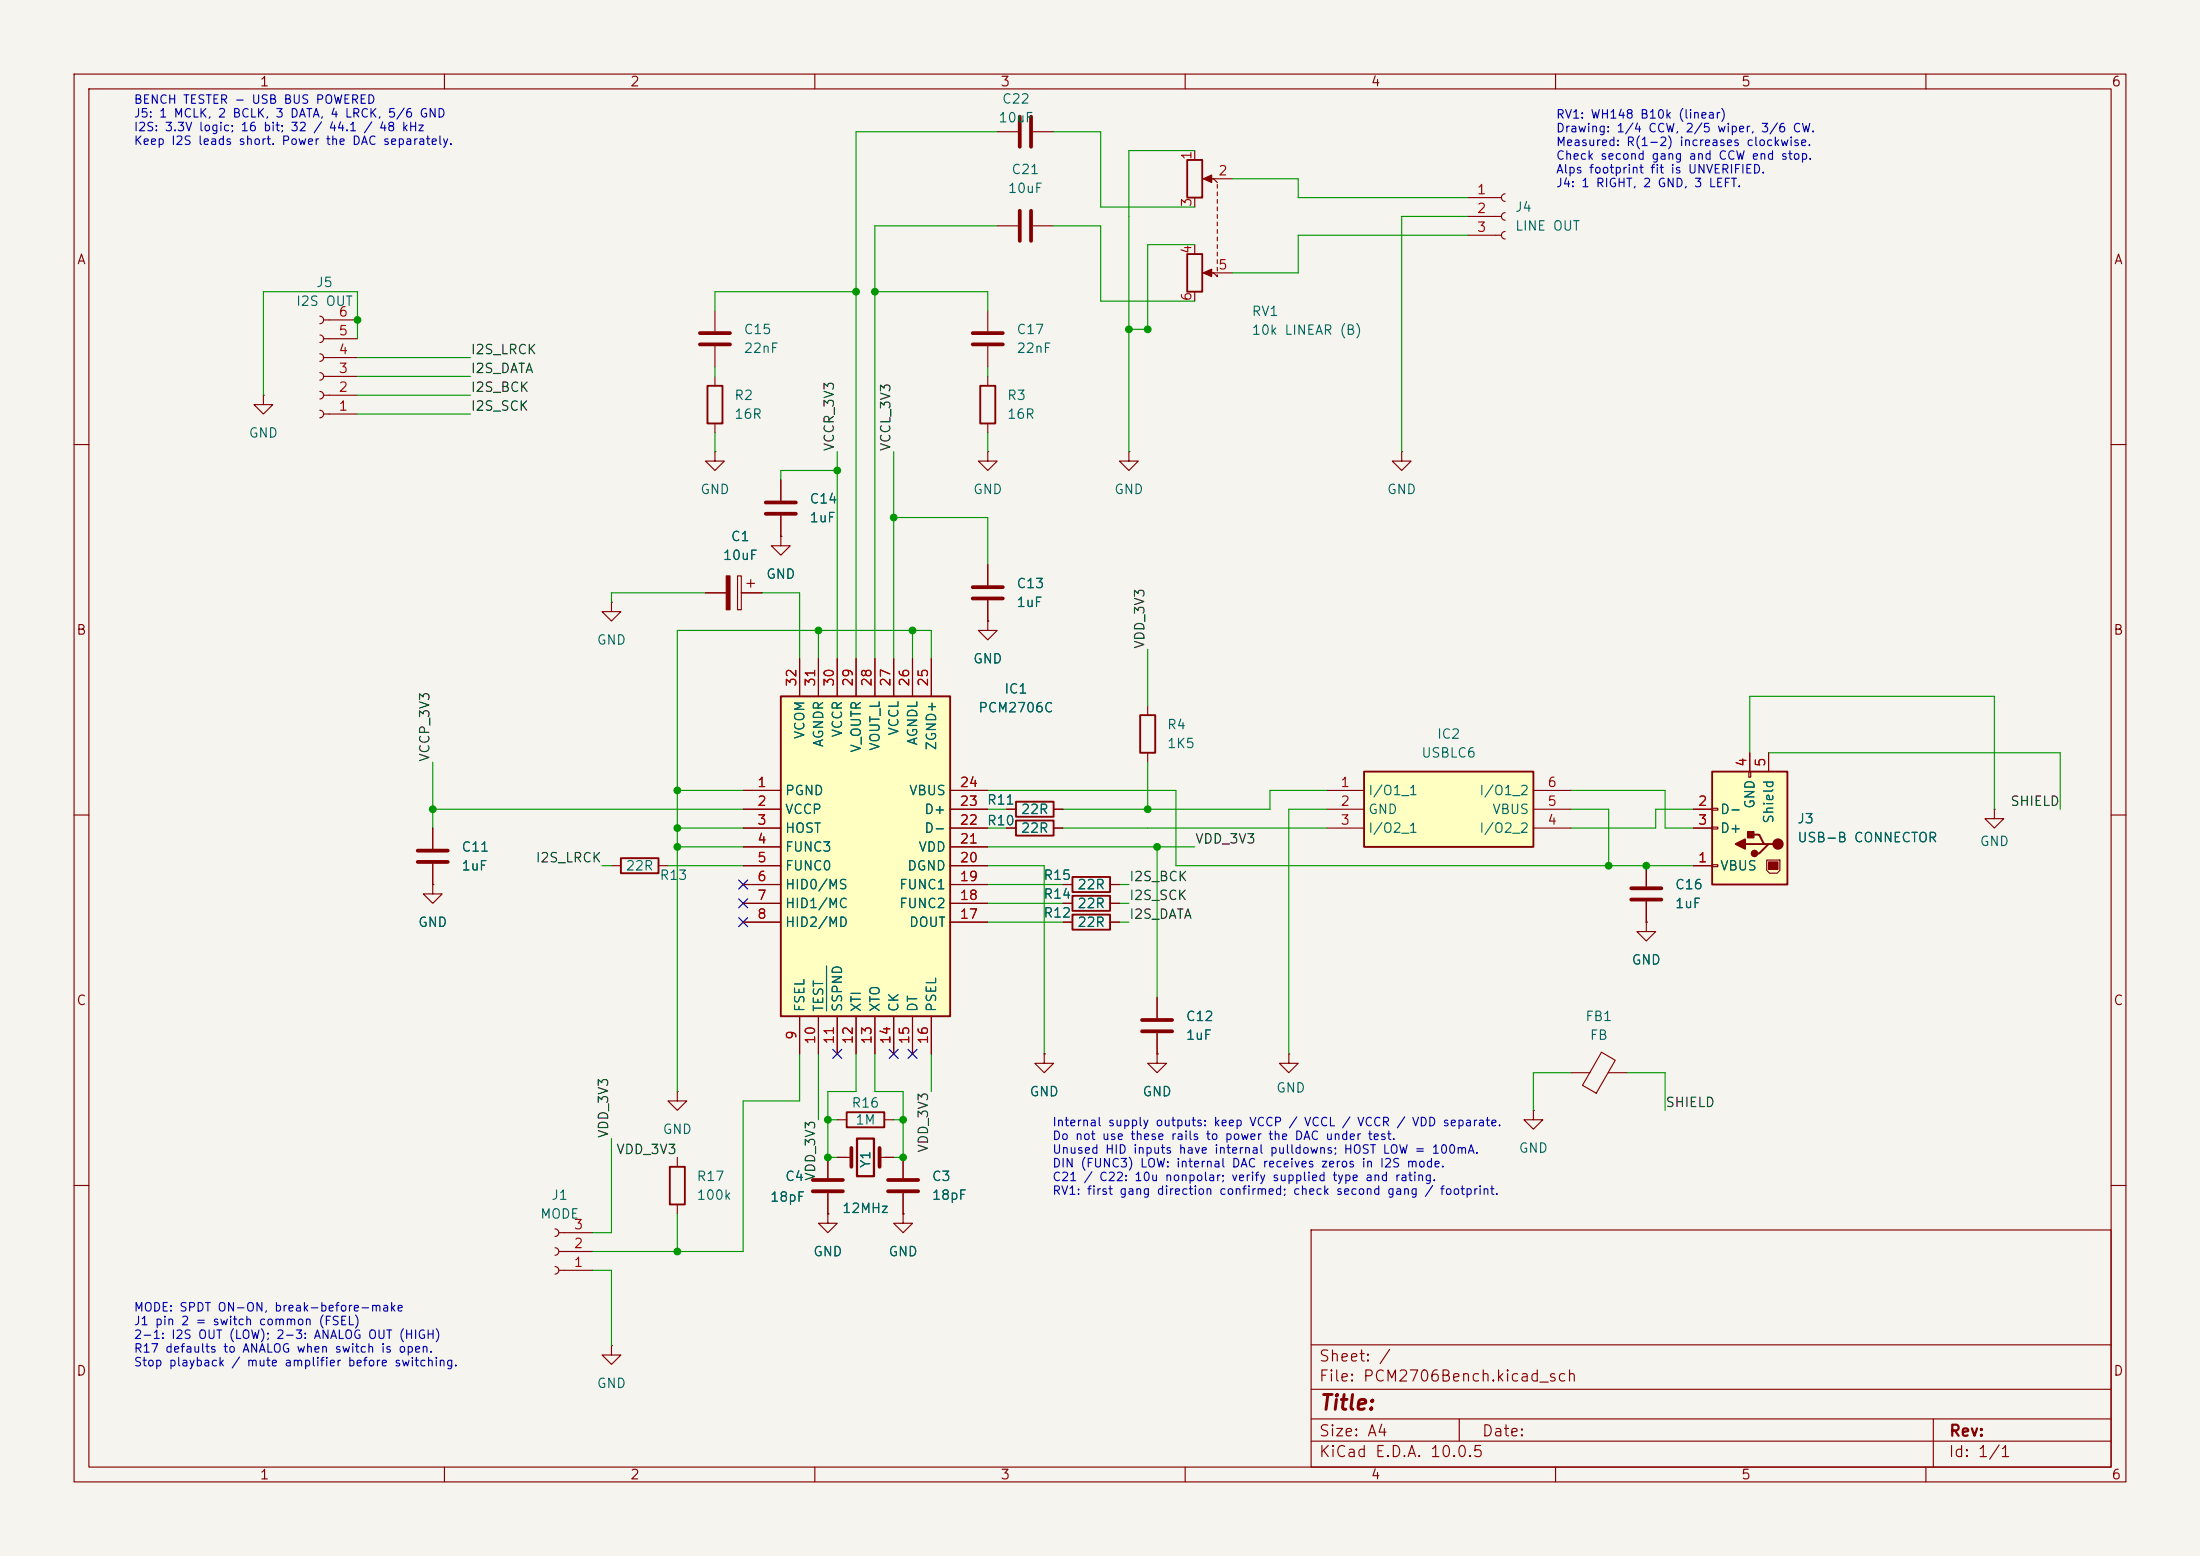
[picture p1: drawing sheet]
<svg xmlns="http://www.w3.org/2000/svg" width="297mm" height="210mm" viewBox="0 0 297 210" stroke-linecap="round" stroke-linejoin="round" font-family="sans-serif">
<path d="M0 0h297v210h-297z" fill="#f5f4ef" stroke="#f5f4ef" stroke-width=".14"/>
<g fill="none" stroke="#840000" stroke-width=".15">
<path d="M10 10h277v190h-277zM12 12h273v186h-273zM60 10v2M110 10v2M134.6 17.8h2.8M139.4 17.8h2.8M160 10v2M210 10v2M260 10v2M134.6 30.5h2.8M139.4 30.5h2.8M161.3 20.3v1.3"/>
<path d="M161.3 26.7v1.2M161.3 33v1.3M161.3 39.4v1.2M162.8 24.1h3.6M162.8 36.8h3.6M163.8 36.8l.5 .5v-.2M163.8 24.1l.5 .5M164.3 24.9v.5M164.3 25.9v.5M164.3 26.9v.5M164.3 27.9v.5M164.3 29v.5"/>
<path d="M164.3 30v.5M164.3 31v.5M164.3 32v.5M164.3 33v.5M164.3 34v.5M164.3 35.1v.5M164.3 36.1v.5M198.1 26.7h4.6M198.1 29.2h4.6M198.1 31.8h4.6M203.2 26.2a.51 .51 0 0 0-.5 .5 .51 .51 0 0 0 .5 .5M203.2 28.7a.51 .51 0 0 0-.5 .5 .51 .51 0 0 0 .5 .5"/>
<path d="M203.2 31.2a.51 .51 0 0 0-.5 .6 .51 .51 0 0 0 .5 .5M35.6 53.3v1.3h1.2l-1.2 1.3-1.3-1.3h1.3M35.6 53.3h.1M43.2 55.4a.51 .51 0 0 1 .5 .5 .51 .51 0 0 1-.5 .5M43.2 52.8a.51 .51 0 0 1 .5 .5 .51 .51 0 0 1-.5 .5M43.2 50.3a.51 .51 0 0 1 .5 .5 .51 .51 0 0 1-.5 .5M43.2 47.8a.51 .51 0 0 1 .5 .5 .51 .51 0 0 1-.5 .5M43.2 45.2a.51 .51 0 0 1 .5 .5 .51 .51 0 0 1-.5 .5M43.2 42.7a.51 .51 0 0 1 .5 .5 .51 .51 0 0 1-.5 .5M43.7 55.9h4.6M43.7 53.3h4.6M43.7 50.8h4.6"/>
<path d="M43.7 48.3h4.6M43.7 45.7h4.6M43.7 43.2h4.6M96.5 41.9v2.8M96.5 46.7v2.8M96.5 50.8v1.3M96.5 57.2v1.2M133.3 41.9v2.8M133.3 46.7v2.8M133.3 50.8v1.3M133.3 57.2v1.2M10 60h2"/>
<path d="M96.5 61v1.2h1.3l-1.3 1.3-1.3-1.3h1.3M96.5 61h.1M99.6 77.7h.5v4.6h-.5zM100.8 78.7h1.1M101.3 78.2v1M105.4 72.4v1.3h1.3l-1.3 1.2-1.3-1.2h1.3M105.4 72.4h.1M105.4 64.8v2.8M105.4 69.6v2.8M133.3 61v1.2h1.3l-1.3 1.3-1.2-1.3h1.2M133.3 61h.1M133.3 76.2v2.8"/>
<path d="M189.2 61v1.2h1.3l-1.3 1.3-1.2-1.3h1.2M189.2 61h.1M285 60h2M82.5 81.3v1.3h1.3l-1.3 1.2-1.2-1.2h1.2M82.5 81.3h.1M95.2 80h2.8M100.1 80h2.8M133.3 83.8v1.3h1.3l-1.3 1.3-1.2-1.3h1.2M133.3 83.8h.1M133.3 81v2.8M154.9 95.3v1.2M10 110h2"/>
<path d="M58.4 119.4v1.3h1.3l-1.3 1.2-1.3-1.2h1.3M58.4 119.4h.1M58.4 111.8v2.8M58.4 116.6v2.8M82.5 116.8h1.3M88.9 116.8h1.3M135.9 109.2h1.3M135.9 111.8h1.3M142.2 109.2h1.3M142.2 111.8h1.3M143.5 119.4h1.3M149.9 119.4h1.2"/>
<path d="M154.9 101.6v1.3M285 110h2M143.5 121.9h1.3M143.5 124.5h1.3M149.9 121.9h1.2M149.9 124.5h1.2M156.2 134.6v2.8M156.2 139.4v2.8M91.4 147.3v1.3h1.3l-1.3 1.3-1.2-1.3h1.2M91.4 147.3h.1M91.4 156.2v1.3M111.8 156.2v2.8"/>
<path d="M113 151.1h1.3M113 156.2h1.9M118.7 156.2h1.9M119.4 151.1h1.2M121.9 156.2v2.8M141 142.2v1.3h1.2l-1.2 1.3-1.3-1.3h1.3M141 142.2h.1M156.2 142.2v1.3h1.3l-1.3 1.3-1.3-1.3h1.3M156.2 142.2h.1M174 142.2v1.3h1.3l-1.3 1.3-1.3-1.3h1.3M174 142.2h.1M10 160h2"/>
<path d="M74.9 170.9a.51 .51 0 0 1 .5 .6 .51 .51 0 0 1-.5 .5M74.9 168.4a.51 .51 0 0 1 .5 .5 .51 .51 0 0 1-.5 .5M74.9 165.9a.51 .51 0 0 1 .5 .5 .51 .51 0 0 1-.5 .5M75.4 171.5h4.6M75.4 168.9h4.6M75.4 166.4h4.6M91.4 162.6v1.2M111.8 163.8v1.3h1.2l-1.2 1.3-1.3-1.3h1.3M111.8 163.8h.1M111.8 161v2.8M121.9 161v2.8M177 166h108v32h-108z"/>
<path d="M285 160h2M60 198v2M82.5 181.6v1.3h1.3l-1.3 1.3-1.2-1.3h1.2M82.5 181.6h.1M110 198v2M160 198v2M177 194.5h108M177 191.5h108M177 187.5h108M177 181.5h108M197 191.5v3M210 198v2"/>
<path d="M260 198v2M261 191.5v6.5"/>
</g>
<g fill="none" stroke="#840000" stroke-width=".25">
<path d="M160.3 21.6h2v5.1h-2zM160.3 34.3h2v5.1h-2zM95.5 52.1h2v5.1h-2zM132.3 52.1h2.1v5.1h-2.1zM153.9 96.5h2.1v5.1h-2.1zM83.8 115.8h5.1v2.1h-5.1zM137.2 108.2h5v2h-5zM137.2 110.7h5v2.1h-5zM144.8 118.4h5.1v2h-5.1zM144.8 120.9h5.1v2h-5.1zM144.8 123.4h5.1v2.1h-5.1zM90.4 157.5h2.1v5.1h-2.1z"/>
<path d="M114.3 150.1h5.1v2h-5.1z"/>
</g>
<g fill="none" stroke="#840000" stroke-width=".51">
<path d="M137.7 15.7v4.1M139.2 15.7v4.1M137.7 28.4v4.1M139.2 28.4v4.1M94.5 45h4.1M94.5 46.5h4.1M131.3 45h4.1M131.3 46.5h4.1M103.4 67.8h4M103.4 69.3h4M131.3 79.2h4.1M131.3 80.8h4.1"/>
<path d="M56.4 114.8h4.1M56.4 116.3h4.1M154.2 137.7h4M154.2 139.2h4M109.7 159.3h4.1M114.9 154.9v2.6M118.7 154.9v2.6M119.9 159.3h4.1M109.7 160.8h4.1M119.9 160.8h4.1"/>
</g>
<g fill="#840000" stroke="#840000" stroke-width=".15">
<path d="M98 77.7h.6v4.6h-.6z"/>
<path d="M162.4 24.1l1.2-.5v1z"/>
<path d="M162.4 36.8l1.2-.5v1z"/>
</g>
<path d="M115.7 153.7h2.3v5.1h-2.3z" fill="none" stroke="#840000" stroke-width=".3"/>
<path d="M105.4 94h22.9v43.2h-22.9z" fill="#ffffc2"/>
<path d="M105.4 94h22.9v43.2h-22.9z" fill="none" stroke="#840000" stroke-width=".25"/>
<g fill="none" stroke="#840000" stroke-width=".15">
<path d="M152.4 61v1.2h1.3l-1.3 1.3-1.3-1.3h1.3M152.4 61h.1M107.9 88.9v5.1M110.5 88.9v5.1M113 88.9v5.1M115.6 88.9v5.1M118.1 88.9v5.1M120.6 88.9v5.1M123.2 88.9v5.1M125.7 88.9v5.1M100.3 106.7h5.1M100.3 109.2h5.1"/>
<path d="M100.3 111.8h5.1M100.3 114.3h5.1M100.3 116.8h5.1M100.3 119.4h5.1M128.3 106.7h5M128.3 109.2h5M128.3 111.8h5M128.3 114.3h5M128.3 116.8h5M128.3 119.4h5M222.2 116.8v2.8M269.2 109.2v1.3h1.3l-1.3 1.3-1.2-1.3h1.2"/>
<path d="M269.2 109.2h.1M100.3 121.9h5.1M100.3 124.5h5.1M107.9 137.2v5M110.5 137.2v5M113 137.2v5M115.6 137.2v5M118.1 137.2v5M120.6 137.2v5M123.2 137.2v5M125.7 137.2v5M128.3 121.9h5"/>
<path d="M128.3 124.5h5M222.2 124.5v1.2h1.3l-1.3 1.3-1.2-1.3h1.2M222.2 124.5h.1M222.2 121.7v2.8M207 149.9v1.2h1.3l-1.3 1.3-1.3-1.3h1.3M207 149.9h.1M212.1 144.8h2.5M216.2 142l1.9 1.1-2.6 4.4-1.9-1zM217.1 144.8h2.6M121.9 163.8v1.3h1.3l-1.3 1.3-1.3-1.3h1.3M121.9 163.8h.1"/>
</g>
<path d="M111.6 130.4v6" fill="none" stroke="#006464" stroke-width=".15"/>
<path d="M220.2 119.9h4.1M220.2 121.4h4.1" fill="none" stroke="#840000" stroke-width=".51"/>
<path d="M231.1 104.1h10.2v15.3h-10.2z" fill="#ffffc2"/>
<path d="M231.1 104.1h10.2v15.3h-10.2zM235.6 113.9h2.5M236.2 112.6h1.3l.6 1.3h.7M239.4 113.9h-.6l-1.3 1.3h-.6" fill="none" stroke="#840000" stroke-width=".25"/>
<path d="M228.6 116.8h2.5M228.6 109.2h2.5M228.6 111.8h2.5M231.1 116.7h.8v.3h-.8zM231.1 111.6h.8v.3h-.8zM231.1 109.1h.8v.2h-.8zM236.1 104.1h.2v.8h-.2zM236.2 101.6v2.5M238.5 116.1h1.8v1.4l-.4 .4h-1l-.4-.4zM238.8 101.6v2.5" fill="none" stroke="#840000" stroke-width=".15"/>
<path d="M238.8 116.3h1.2v1h-1.2z" fill="#840000" stroke="#840000" stroke-width=".15"/>
<g fill="#840000" stroke="#840000" stroke-width=".25">
<path d="M236 112.3h.7v.7h-.7z"/>
<path d="M234.3 113.9l1.3-.6v1.3z"/>
<circle cx="240" cy="113.9" r=".63"/>
<circle cx="236.9" cy="115.2" r=".38"/>
</g>
<path d="M184.1 104.1h22.9v10.2h-22.9z" fill="#ffffc2"/>
<path d="M184.1 104.1h22.9v10.2h-22.9z" fill="none" stroke="#840000" stroke-width=".25"/>
<g fill="none" stroke="#840000" stroke-width=".15">
<path d="M105.4 72.4h.1M105.4 64.8v2.8M105.4 69.6v2.8M133.3 76.2v2.8M95.2 80h2.8M100.1 80h2.8M107.9 88.9v5.1M110.5 88.9v5.1M113 88.9v5.1M115.6 88.9v5.1M118.1 88.9v5.1M120.6 88.9v5.1"/>
<path d="M123.2 88.9v5.1M125.7 88.9v5.1M133.3 83.8h.1M133.3 81v2.8M58.4 119.4h.1M58.4 111.8v2.8M58.4 116.6v2.8M100.3 106.7h5.1M100.3 109.2h5.1M100.3 111.8h5.1M100.3 114.3h5.1M100.3 116.8h5.1"/>
<path d="M100.3 119.4h5.1M128.3 106.7h5M128.3 109.2h5M128.3 111.8h5M128.3 114.3h5M128.3 116.8h5M128.3 119.4h5M135.9 109.2h1.3M135.9 111.8h1.3M142.2 109.2h1.3M142.2 111.8h1.3M143.5 119.4h1.3"/>
<path d="M149.9 119.4h1.2M179.1 106.7h5M179.1 109.2h5M179.1 111.8h5M207 106.7h5.1M207 109.2h5.1M207 111.8h5.1M222.2 116.8v2.8M228.6 109.2h2.5M228.6 111.8h2.5M228.6 116.8h2.5M236.2 101.6v2.5"/>
<path d="M238.8 101.6v2.5M100.3 121.9h5.1M100.3 124.5h5.1M107.9 137.2v5M110.5 137.2v5M113 137.2v5M115.6 137.2v5M118.1 137.2v5M120.6 137.2v5M123.2 137.2v5M125.7 137.2v5M128.3 121.9h5"/>
<path d="M128.3 124.5h5M143.5 121.9h1.3M143.5 124.5h1.3M149.9 121.9h1.2M149.9 124.5h1.2M156.2 134.6v2.8M156.2 139.4v2.8M222.2 124.5h.1M222.2 121.7v2.8M111.8 156.2v2.8M113 156.2h1.3M119.4 156.2h1.2"/>
<path d="M121.9 156.2v2.8M141 142.2h.1M156.2 142.2h.1M111.8 163.8h.1M111.8 161v2.8M121.9 163.8h.1M121.9 161v2.8"/>
</g>
<g fill="none" stroke="#009600" stroke-width=".15">
<path d="M134.6 17.8h-19v71.1M142.2 17.8h6.4v10.1h12.7M115.6 39.4h-19.1v2.5M118.1 39.4h15.2v2.5M134.6 30.5h-16.5v58.4M142.2 30.5h6.4v10.1h12.7M161.3 33h-6.4v11.5h-2.5M161.3 20.3h-8.9v40.7M166.4 24.1h8.9v2.6h22.8M198.1 31.8h-22.8v5h-8.9M198.1 29.2h-8.9v31.8M48.3 55.9h15.2"/>
<path d="M48.3 45.7v-6.3h-12.7v13.9M48.3 50.8h15.2M48.3 53.3h15.2M48.3 48.3h15.2M96.5 49.5v1.3M96.5 58.4v2.6M133.3 49.5v1.3M133.3 58.4v2.6M113 61v27.9M113 63.5h-7.6v1.3M120.6 69.9h12.7v6.3M120.6 61v27.9"/>
<path d="M95.2 80h-12.7v1.3M102.9 80h5v8.9M110.5 85.1v3.8M123.2 85.1v3.8M125.7 88.9v-3.8h-34.3v62.2M154.9 87.6v7.7M58.4 109.2h41.9M58.4 102.9v8.9M81.3 116.8h1.2M90.2 116.8h10.1M91.4 106.7h8.9M91.4 111.8h8.9"/>
<path d="M91.4 114.3h8.9M133.3 106.7h25.4v10.1h69.9M133.3 111.8h2.6M133.3 116.8h7.7v25.4M133.3 109.2h2.6M133.3 114.3h28M133.3 119.4h10.2M143.5 111.8h35.6M151.1 119.4h1.3M154.9 102.9v6.3M156.2 114.3v20.3M179.1 106.7h-7.7v2.5h-27.9"/>
<path d="M179.1 109.2h-5.1v33M212.1 106.7h12.7v5.1h3.8M212.1 109.2h5.1v7.6M228.6 109.2h-5.1v2.6h-11.4M236.2 101.6v-7.6h33v15.2M238.8 101.6h39.3v7.6M133.3 121.9h10.2M133.3 124.5h10.2M151.1 121.9h1.3M151.1 124.5h1.3M82.5 153.7v12.7h-2.5M107.9 142.2v6.4h-7.6v20.3h-20.3"/>
<path d="M110.5 142.2v8.9M111.8 151.1h1.2M115.6 142.2v5.1h-3.8v8.9h1.2M118.1 142.2v5.1h3.8v8.9h-1.3M120.6 151.1h1.3M125.7 142.2v5.1M212.1 144.8h-5.1v5.1M219.7 144.8h5.1v5.1M80 171.5h2.5v10.1M91.4 163.8v5.1"/>
</g>
<path d="M99.7 118.8l1.2 1.2M100.9 118.8l-1.2 1.2M99.7 121.3l1.2 1.2M99.7 123.9l1.2 1.2M100.9 121.3l-1.2 1.2M100.9 123.9l-1.2 1.2M112.4 141.6l1.2 1.2M113.6 141.6l-1.2 1.2M120 141.6l1.3 1.2M121.3 141.6l-1.3 1.2M122.6 141.6l1.2 1.2M123.8 141.6l-1.2 1.2" fill="none" stroke="#000084" stroke-width=".15"/>
<path d="M111.6 130.4v6" fill="none" stroke="#006464" stroke-width=".15"/>
<g fill="#009600" stroke="#009600" stroke-width=".14">
<circle cx="110.5" cy="85.1" r=".46"/>
<circle cx="91.4" cy="111.8" r=".46"/>
<circle cx="91.4" cy="106.7" r=".46"/>
<circle cx="123.2" cy="85.1" r=".46"/>
<circle cx="152.4" cy="44.5" r=".46"/>
<circle cx="154.9" cy="44.5" r=".46"/>
<circle cx="91.4" cy="114.3" r=".46"/>
<circle cx="121.9" cy="151.1" r=".46"/>
<circle cx="121.9" cy="156.2" r=".46"/>
<circle cx="111.8" cy="156.2" r=".46"/>
<circle cx="156.2" cy="114.3" r=".46"/>
<circle cx="154.9" cy="109.2" r=".46"/>
<circle cx="222.2" cy="116.8" r=".46"/>
<circle cx="217.2" cy="116.8" r=".46"/>
<circle cx="48.3" cy="43.2" r=".46"/>
<circle cx="58.4" cy="109.2" r=".46"/>
<circle cx="120.6" cy="69.9" r=".46"/>
<circle cx="113" cy="63.5" r=".46"/>
<circle cx="118.1" cy="39.4" r=".46"/>
<circle cx="115.6" cy="39.4" r=".46"/>
<circle cx="111.8" cy="151.1" r=".46"/>
<circle cx="91.4" cy="168.9" r=".46"/>
</g>
<text font-size="2" fill="#840000" x="178" y="190.8">Title:</text>
<g font-size="1.5" fill="#840000">
<text x="178" y="184.1">Sheet: /</text>
<text x="178" y="186.8">File: PCM2706Bench.kicad_sch</text>
<text x="178" y="197">KiCad E.D.A. 10.0.5</text>
<text x="178" y="194.2">Size: A4</text>
<text x="200" y="194.2">Date:</text>
<text x="263" y="197">Id: 1/1</text>
<text x="263" y="194.2">Rev:</text>
</g>
<g font-size="1.3" fill="#840000">
<text x="35" y="12">1</text>
<text x="85" y="12">2</text>
<text x="135" y="12">3</text>
<text x="185" y="12">4</text>
<text x="235" y="12">5</text>
<text x="285" y="12">6</text>
<text x="10.3" y="36">A</text>
<text x="285.3" y="36">A</text>
<text x="10.2" y="86">B</text>
<text x="285.2" y="86">B</text>
<text x="10.2" y="136">C</text>
<text x="285.2" y="136">C</text>
<text x="10.2" y="186">D</text>
<text x="285.2" y="186">D</text>
<text x="35" y="200">1</text>
<text x="85" y="200">2</text>
<text x="135" y="200">3</text>
<text x="185" y="200">4</text>
<text x="235" y="200">5</text>
<text x="285" y="200">6</text>
</g>
<g font-size="1.3" fill="#006464">
<text x="134.7" y="16.8">10uF</text>
<text x="135.2" y="14.3">C22</text>
<text x="136.5" y="23.8">C21</text>
<text x="136" y="26.4">10uF</text>
<text x="204.5" y="28.9">J4</text>
<text x="204.5" y="31.4">LINE OUT</text>
<text x="39.9" y="41.6">I2S OUT</text>
<text x="42.6" y="39.1">J5</text>
<text x="100.3" y="45.4">C15</text>
<text x="100.3" y="48">22nF</text>
<text x="137.1" y="45.4">C17</text>
<text x="137.1" y="48">22nF</text>
<text x="168.9" y="43">RV1</text>
<text x="168.9" y="45.5">10k LINEAR (B)</text>
<text x="33.5" y="59.4">GND</text>
<text x="99" y="54.3">R2</text>
<text x="99" y="56.8">16R</text>
<text x="135.9" y="54.3">R3</text>
<text x="135.9" y="56.8">16R</text>
<text x="94.5" y="67">GND</text>
<text x="109.2" y="68.3">C14</text>
<text x="109.2" y="70.8">1uF</text>
<text x="131.3" y="67">GND</text>
<text x="150.3" y="67">GND</text>
<text x="187.2" y="67">GND</text>
<text x="97.5" y="75.9">10uF</text>
<text x="98.6" y="73.4">C1</text>
<text x="103.3" y="78.4">GND</text>
<text x="137.1" y="79.7">C13</text>
<text x="137.1" y="82.2">1uF</text>
<text x="80.5" y="87.3">GND</text>
<text x="131.3" y="89.9">GND</text>
<text x="135.5" y="93.9">IC1</text>
<text x="108.9" y="99.9" transform="rotate(-90 108.9 99.9)">VCOM</text>
<text x="111.5" y="100.9" transform="rotate(-90 111.5 100.9)">AGNDR</text>
<text x="114" y="99.6" transform="rotate(-90 114 99.6)">VCCR</text>
<text x="116.5" y="101.7" transform="rotate(-90 116.5 101.7)">V_OUTR</text>
<text x="119.1" y="101.4" transform="rotate(-90 119.1 101.4)">VOUT_L</text>
<text x="121.6" y="99.4" transform="rotate(-90 121.6 99.4)">VCCL</text>
<text x="124.2" y="100.7" transform="rotate(-90 124.2 100.7)">AGNDL</text>
<text x="126.7" y="101.4" transform="rotate(-90 126.7 101.4)">ZGND+</text>
<text x="132" y="96.5">PCM2706C</text>
<text x="157.5" y="98.8">R4</text>
<text x="157.5" y="101.3">1K5</text>
<text x="193.9" y="100">IC2</text>
<text x="105.9" y="107.6">PGND</text>
<text x="122.6" y="107.6">VBUS</text>
<text x="184.6" y="107.6">I/O1_1</text>
<text x="191.8" y="102.6">USBLC6</text>
<text x="199.6" y="107.6">I/O1_2</text>
<text x="105.9" y="110.2">VCCP</text>
<text x="105.9" y="112.7">HOST</text>
<text x="124.7" y="112.7">D-</text>
<text x="124.7" y="110.2">D+</text>
<text x="133.2" y="108.9">R11</text>
<text x="133.2" y="111.7">R10</text>
<text x="137.7" y="110.2">22R</text>
<text x="137.7" y="112.7">22R</text>
<text x="184.6" y="110.2">GND</text>
<text x="184.6" y="112.7">I/O2_1</text>
<text x="199.6" y="112.7">I/O2_2</text>
<text x="201.4" y="110.2">VBUS</text>
<text x="232.1" y="110.2">D-</text>
<text x="232.1" y="112.7">D+</text>
<text x="237.2" y="109.3" transform="rotate(-90 237.2 109.3)">GND</text>
<text x="239.7" y="111.2" transform="rotate(-90 239.7 111.2)">Shield</text>
<text x="242.6" y="111.5">J3</text>
<text x="242.6" y="114">USB-B CONNECTOR</text>
<text x="62.2" y="115.3">C11</text>
<text x="62.2" y="117.8">1uF</text>
<text x="84.4" y="117.8">22R</text>
<text x="89" y="119.1">R13</text>
<text x="105.9" y="115.3">FUNC3</text>
<text x="105.9" y="117.8">FUNC0</text>
<text x="122.4" y="117.8">DGND</text>
<text x="123.9" y="115.3">VDD</text>
<text x="140.8" y="119.1">R15</text>
<text x="232.1" y="117.8">VBUS</text>
<text x="267.2" y="114.5">GND</text>
<text x="56.4" y="125.4">GND</text>
<text x="105.9" y="120.3">HID0/MS</text>
<text x="105.9" y="122.9">HID1/MC</text>
<text x="105.9" y="125.4">HID2/MD</text>
<text x="121.3" y="122.9">FUNC2</text>
<text x="121.3" y="120.3">FUNC1</text>
<text x="122.6" y="125.4">DOUT</text>
<text x="140.8" y="121.6">R14</text>
<text x="140.8" y="124.2">R12</text>
<text x="145.3" y="120.3">22R</text>
<text x="145.3" y="122.9">22R</text>
<text x="145.3" y="125.4">22R</text>
<text x="226" y="120.3">C16</text>
<text x="226" y="122.9">1uF</text>
<text x="220.2" y="130.5">GND</text>
<text x="108.9" y="136.7" transform="rotate(-90 108.9 136.7)">FSEL</text>
<text x="111.5" y="136.7" transform="rotate(-90 111.5 136.7)">TEST</text>
<text x="114" y="136.7" transform="rotate(-90 114 136.7)">SSPND</text>
<text x="116.5" y="136.7" transform="rotate(-90 116.5 136.7)">XTI</text>
<text x="119.1" y="136.7" transform="rotate(-90 119.1 136.7)">XTO</text>
<text x="121.6" y="136.7" transform="rotate(-90 121.6 136.7)">CK</text>
<text x="124.2" y="136.7" transform="rotate(-90 124.2 136.7)">DT</text>
<text x="126.7" y="136.7" transform="rotate(-90 126.7 136.7)">PSEL</text>
<text x="160" y="138.1">C12</text>
<text x="160" y="140.7">1uF</text>
<text x="213.9" y="138.1">FB1</text>
<text x="214.5" y="140.7">FB</text>
<text x="114.9" y="149.8">R16</text>
<text x="138.9" y="148.3">GND</text>
<text x="154.1" y="148.3">GND</text>
<text x="172.2" y="147.8">GND</text>
<text x="89.4" y="153.4">GND</text>
<text x="115.4" y="152.1">1M</text>
<text x="204.9" y="155.9">GND</text>
<text x="94" y="159.7">R17</text>
<text x="105.9" y="159.7">C4</text>
<text x="117.8" y="157.7" transform="rotate(-90 117.8 157.7)">Y1</text>
<text x="125.7" y="159.7">C3</text>
<text x="72.8" y="164.8">MODE</text>
<text x="74.3" y="162.3">J1</text>
<text x="94" y="162.3">100k</text>
<text x="103.9" y="162.5">18pF</text>
<text x="113.6" y="164">12MHz</text>
<text x="125.7" y="162.3">18pF</text>
<text x="109.7" y="169.9">GND</text>
<text x="119.9" y="169.9">GND</text>
<text x="80.5" y="187.7">GND</text>
</g>
<g font-size="1.3" fill="#a90000">
<text x="161.2" y="21.7" transform="rotate(-90 161.2 21.7)">1</text>
<text x="164.4" y="24">2</text>
<text x="161.2" y="28" transform="rotate(-90 161.2 28)">3</text>
<text x="199.3" y="26.5">1</text>
<text x="199.3" y="29.1">2</text>
<text x="161.2" y="34.4" transform="rotate(-90 161.2 34.4)">4</text>
<text x="199.3" y="31.6">3</text>
<text x="161.2" y="40.7" transform="rotate(-90 161.2 40.7)">6</text>
<text x="164.4" y="36.7">5</text>
<text x="45.6" y="45.6">5</text>
<text x="45.6" y="43">6</text>
<text x="45.6" y="53.2">2</text>
<text x="45.6" y="50.7">3</text>
<text x="45.6" y="48.1">4</text>
<text x="45.6" y="55.7">1</text>
<text x="107.8" y="92.8" transform="rotate(-90 107.8 92.8)">32</text>
<text x="110.4" y="92.8" transform="rotate(-90 110.4 92.8)">31</text>
<text x="112.9" y="92.8" transform="rotate(-90 112.9 92.8)">30</text>
<text x="115.4" y="92.8" transform="rotate(-90 115.4 92.8)">29</text>
<text x="118" y="92.8" transform="rotate(-90 118 92.8)">28</text>
<text x="120.5" y="92.8" transform="rotate(-90 120.5 92.8)">27</text>
<text x="123.1" y="92.8" transform="rotate(-90 123.1 92.8)">26</text>
<text x="125.6" y="92.8" transform="rotate(-90 125.6 92.8)">25</text>
<text x="102.1" y="106.5">1</text>
<text x="129.5" y="106.5">24</text>
<text x="180.9" y="106.5">1</text>
<text x="208.8" y="106.5">6</text>
<text x="236.1" y="103.6" transform="rotate(-90 236.1 103.6)">4</text>
<text x="238.6" y="103.6" transform="rotate(-90 238.6 103.6)">5</text>
<text x="102.1" y="109.1">2</text>
<text x="102.1" y="111.6">3</text>
<text x="129.5" y="111.6">22</text>
<text x="129.5" y="109.1">23</text>
<text x="180.9" y="109.1">2</text>
<text x="180.9" y="111.6">3</text>
<text x="208.8" y="111.6">4</text>
<text x="208.8" y="109.1">5</text>
<text x="229.1" y="109.1">2</text>
<text x="229.1" y="111.6">3</text>
<text x="102.1" y="114.2">4</text>
<text x="102.1" y="116.7">5</text>
<text x="102.1" y="119.2">6</text>
<text x="129.5" y="119.2">19</text>
<text x="129.5" y="116.7">20</text>
<text x="129.5" y="114.2">21</text>
<text x="229.1" y="116.7">1</text>
<text x="102.1" y="121.8">7</text>
<text x="102.1" y="124.3">8</text>
<text x="129.5" y="124.3">17</text>
<text x="129.5" y="121.8">18</text>
<text x="107.8" y="140.4" transform="rotate(-90 107.8 140.4)">9</text>
<text x="110.4" y="141" transform="rotate(-90 110.4 141)">10</text>
<text x="112.9" y="141" transform="rotate(-90 112.9 141)">11</text>
<text x="115.4" y="141" transform="rotate(-90 115.4 141)">12</text>
<text x="118" y="141" transform="rotate(-90 118 141)">13</text>
<text x="120.5" y="141" transform="rotate(-90 120.5 141)">14</text>
<text x="123.1" y="141" transform="rotate(-90 123.1 141)">15</text>
<text x="125.6" y="141" transform="rotate(-90 125.6 141)">16</text>
<text x="77.4" y="166.2">3</text>
<text x="77.4" y="171.3">1</text>
<text x="77.4" y="168.8">2</text>
</g>
<g font-size="1.3" fill="#0f0f0f">
<text x="63.5" y="50.7">I2S_DATA</text>
<text x="63.5" y="53.2">I2S_BCK</text>
<text x="63.5" y="48.1">I2S_LRCK</text>
<text x="63.5" y="55.8">I2S_SCK</text>
<text x="112.9" y="61" transform="rotate(-90 112.9 61)">VCCR_3V3</text>
<text x="120.5" y="61" transform="rotate(-90 120.5 61)">VCCL_3V3</text>
<text x="154.8" y="87.7" transform="rotate(-90 154.8 87.7)">VDD_3V3</text>
<text x="58.3" y="102.9" transform="rotate(-90 58.3 102.9)">VCCP_3V3</text>
<text x="271.3" y="109.1">SHIELD</text>
<text x="72.2" y="116.7">I2S_LRCK</text>
<text x="152.4" y="119.3">I2S_BCK</text>
<text x="161.3" y="114.2">VDD_3V3</text>
<text x="152.4" y="121.8">I2S_SCK</text>
<text x="152.4" y="124.3">I2S_DATA</text>
<text x="224.8" y="149.7">SHIELD</text>
<text x="82.4" y="153.7" transform="rotate(-90 82.4 153.7)">VDD_3V3</text>
<text x="125.6" y="155.7" transform="rotate(-90 125.6 155.7)">VDD_3V3</text>
<text x="83.1" y="156.1">VDD_3V3</text>
<text x="110.4" y="159.5" transform="rotate(-90 110.4 159.5)">VDD_3V3</text>
</g>
<g font-size="1.2" fill="#0000c2">
<text x="18" y="14.3">BENCH TESTER - USB BUS POWERED</text>
<text x="18" y="16.1">J5: 1 MCLK, 2 BCLK, 3 DATA, 4 LRCK, 5/6 GND</text>
<text x="18" y="18">I2S: 3.3V logic; 16 bit; 32 / 44.1 / 48 kHz</text>
<text x="210" y="16.3">RV1: WH148 B10k (linear)</text>
<text x="18" y="19.8">Keep I2S leads short. Power the DAC separately.</text>
<text x="210" y="18.1">Drawing: 1/4 CCW, 2/5 wiper, 3/6 CW.</text>
<text x="210" y="20">Measured: R(1-2) increases clockwise.</text>
<text x="210" y="21.8">Check second gang and CCW end stop.</text>
<text x="210" y="23.7">Alps footprint fit is UNVERIFIED.</text>
<text x="210" y="25.6">J4: 1 RIGHT, 2 GND, 3 LEFT.</text>
<text x="142" y="152.3">Internal supply outputs: keep VCCP / VCCL / VCCR / VDD separate.</text>
<text x="142" y="154.1">Do not use these rails to power the DAC under test.</text>
<text x="142" y="156">Unused HID inputs have internal pulldowns; HOST LOW = 100mA.</text>
<text x="142" y="157.8">DIN (FUNC3) LOW: internal DAC receives zeros in I2S mode.</text>
<text x="142" y="159.7">C21 / C22: 10u nonpolar; verify supplied type and rating.</text>
<text x="142" y="161.6">RV1: first gang direction confirmed; check second gang / footprint.</text>
<text x="18" y="177.3">MODE: SPDT ON-ON, break-before-make</text>
<text x="18" y="179.1">J1 pin 2 = switch common (FSEL)</text>
<text x="18" y="181">2-1: I2S OUT (LOW); 2-3: ANALOG OUT (HIGH)</text>
<text x="18" y="182.8">R17 defaults to ANALOG when switch is open.</text>
<text x="18" y="184.7">Stop playback / mute amplifier before switching.</text>
</g>
</svg>
